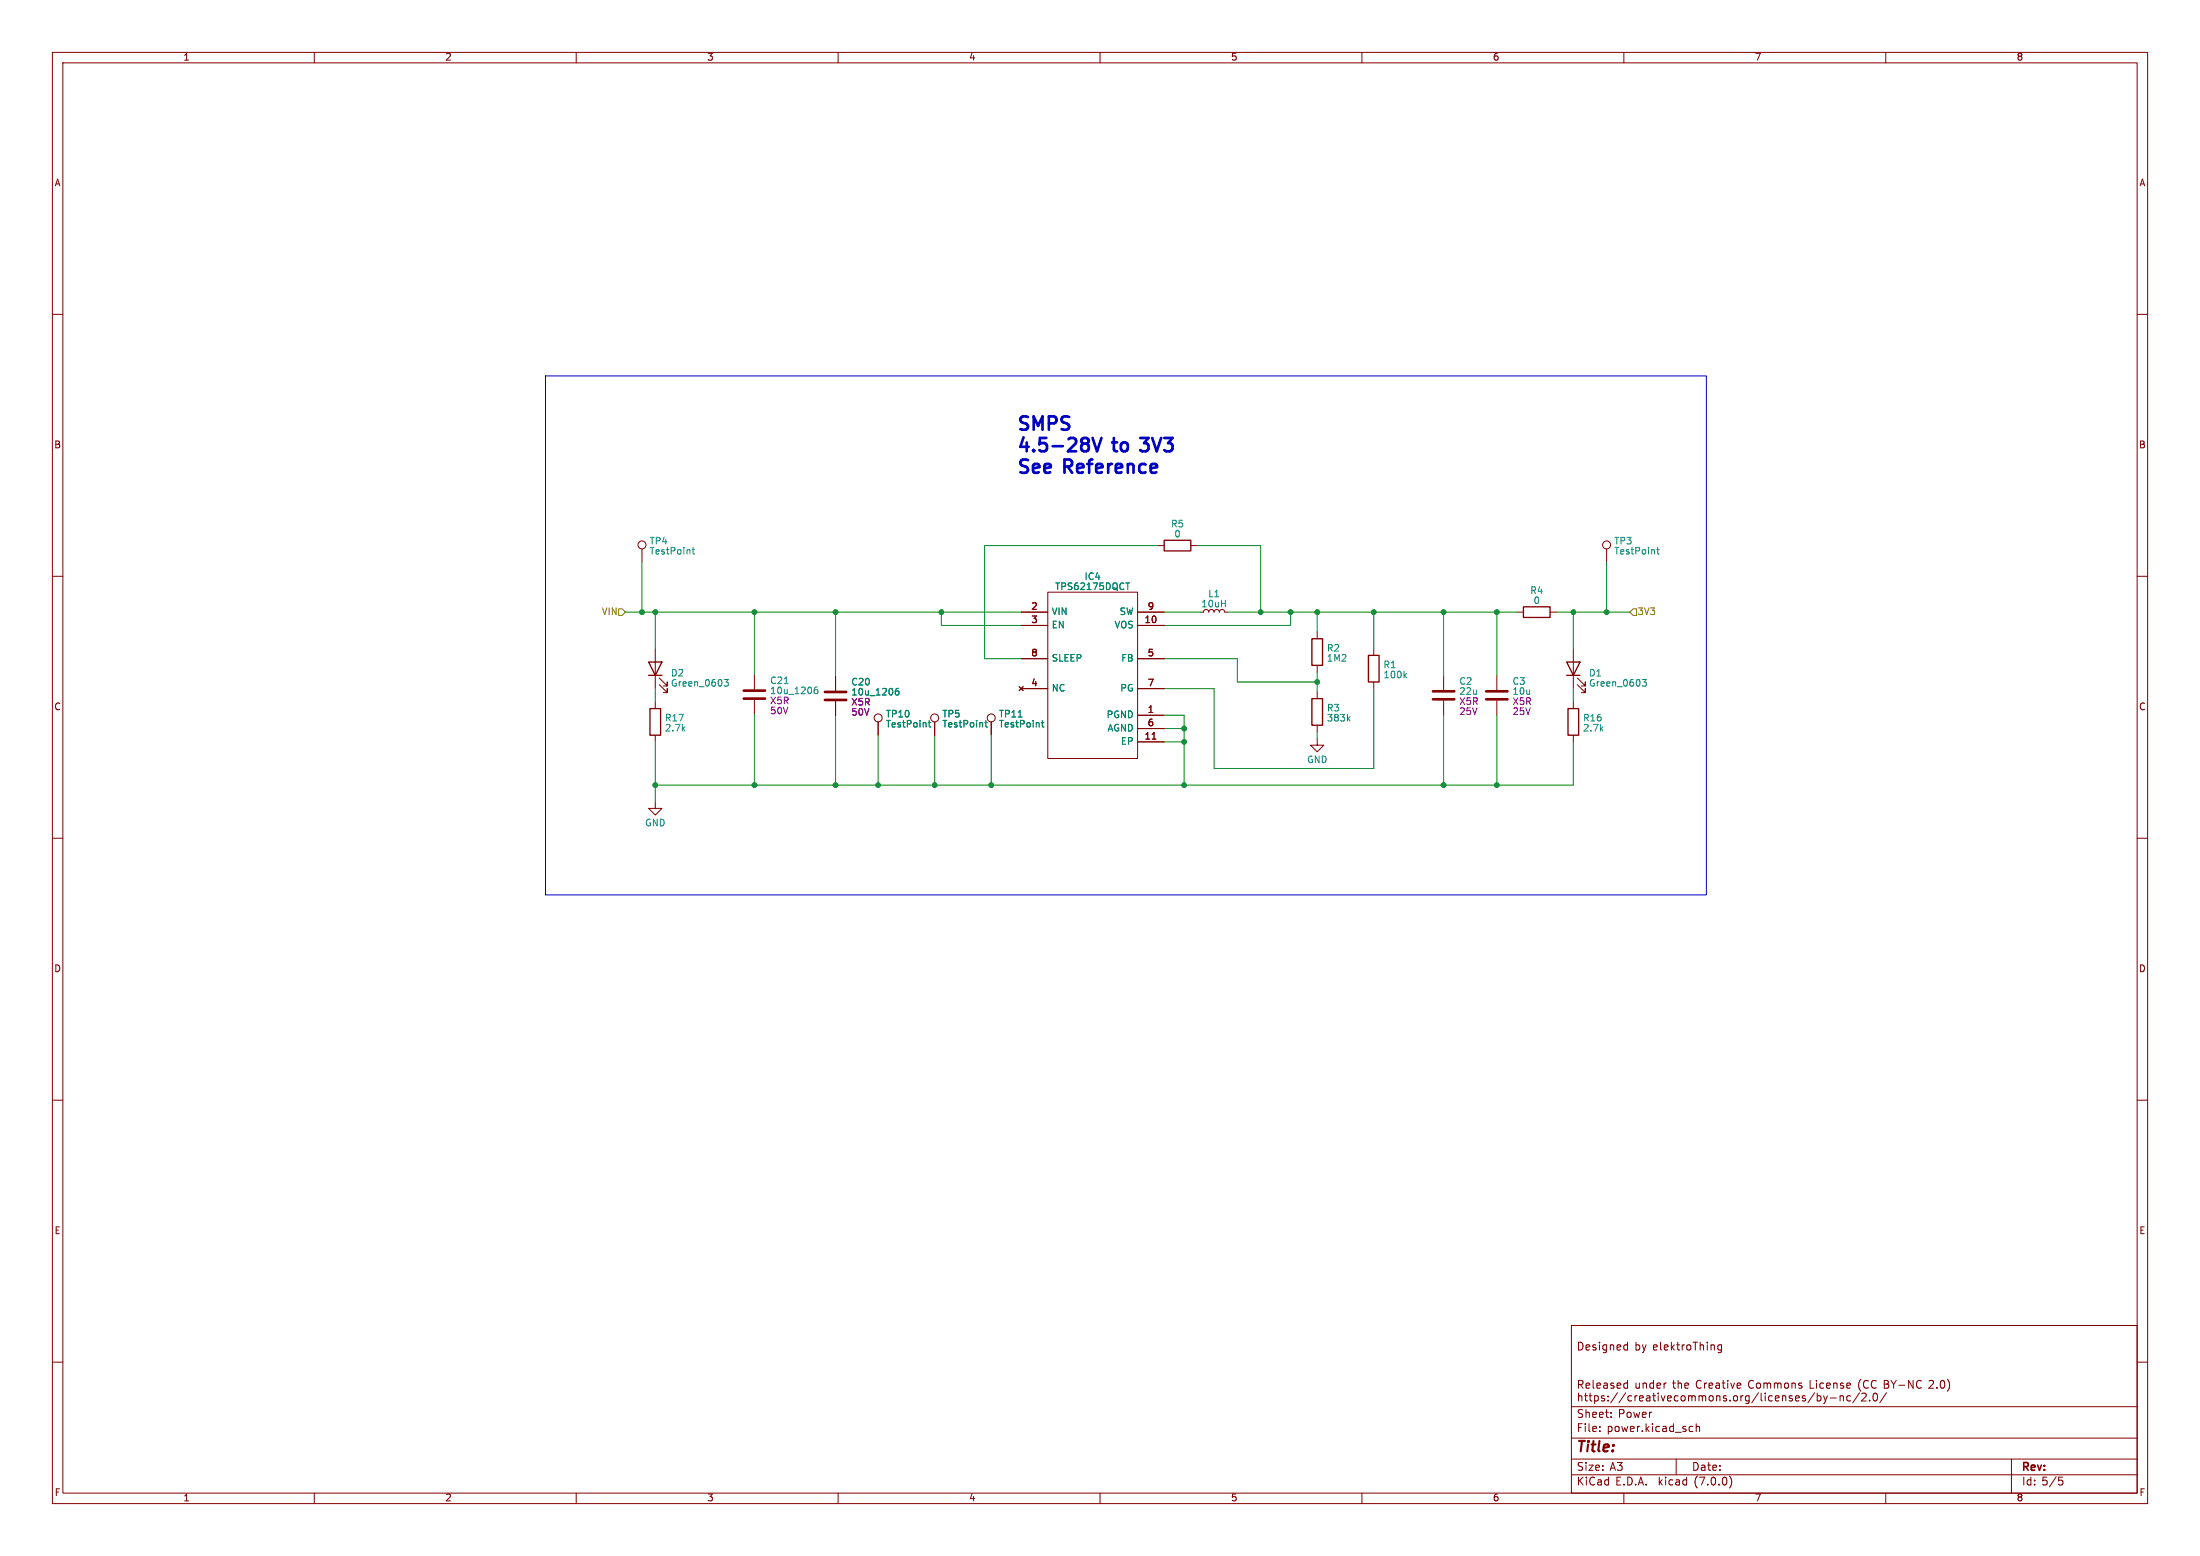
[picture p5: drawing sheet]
<svg xmlns="http://www.w3.org/2000/svg" width="420mm" height="297mm" viewBox="0 0 420 297" stroke-linecap="round" stroke-linejoin="round" font-family="sans-serif">
<g fill="none" stroke="#840000" stroke-width=".19">
<path d="M10 10h400v277h-400zM12 12h396v273h-396zM60 10v2M110 10v2M160 10v2M210 10v2M260 10v2M310 10v2M360 10v2M10 60h2M408 60h2M10 110h2"/>
<path d="M122.6 104.8v2.5M194.9 116.8h5.1M194.9 119.4h5.1M200 113h17.2v31.8h-17.2zM217.2 116.8h5M217.2 119.4h5M221 104.1h1.2M227.3 104.1h1.3M233.8 116.8h.5M289.6 116.8h1.2M295.9 116.8h1.3M306.7 104.8v2.5"/>
<path d="M408 110h2M125.1 123.8v7.6M125.1 134v1.3M125.9 130.7l1.5 1.5v-.8v.8h-.8M125.9 129.4l1.5 1.5v-.7v.7h-.8M144 128.8v2.8M144 133.6v2.8M159.5 129v2.8M159.5 133.9v2.8M167.6 137.8v2.5M178.4 137.8v2.5M189.2 137.8v2.5"/>
<path d="M194.6 131.1l.7 .7M194.9 131.4h5.1M194.9 125.7h5.1M195.3 131.1l-.7 .7M217.2 136.5h5M217.2 131.4h5M217.2 125.7h5M217.2 139.1h5M251.5 120.7v1.2M251.5 127v1.3M251.5 132.1v1.3M251.5 138.4v1.3"/>
<path d="M262.3 123.8v1.3M262.3 130.2v1.2M275.6 128.9v2.8M275.6 133.7v2.8M285.7 128.9v2.8M285.7 133.7v2.8M300.4 123.8v7.6M300.4 134v1.3M301.1 130.7l1.5 1.5v-.8v.8h-.7M301.1 129.4l1.5 1.5v-.7v.7h-.7M10 160h2M125.1 153v1.3h1.3l-1.3 1.3-1.3-1.3h1.3"/>
<path d="M125.1 140.3v1.3M217.2 141.6h5M220 141.1h.7M251.5 141v1.2h1.2l-1.2 1.3-1.3-1.3h1.3M300.4 140.3v1.3M408 160h2M10 210h2M408 210h2M10 260h2M300 253h108v32h-108zM301.3 256.2a.76 .76 0 0 1 .9 .7 .76 .76 0 0 1-.9 .8zM302.8 257.2l.7-.1-.1-.3-.4-.1-.2 .2v.7h.6"/>
<path d="M304.6 256.8l-.3-.1-.2 .2v.2l.5 .2v.3h-.5M305.3 256.2v.1M305.3 256.7v1M306.7 256.8l-.4-.1-.3 .3 .1 .6h.6M306.7 256.7v1.2l-.3 .3-.3-.1M307.4 256.8l.2-.1 .4 .1 .1 .9M307.4 256.7v1M308.7 257.2l.7-.1-.1-.3-.4-.1-.2 .2 .1 .7h.5M310.7 256.8l-.4-.1-.3 .3 .1 .6h.6M310.7 256.2v1.5M312.3 256.8l.4-.1 .3 .3-.1 .6h-.6M312.3 256.2v1.5"/>
<path d="M313.5 256.7l.4 1M313.9 257.7l-.4 .5M314.2 256.7l-.3 1M315.6 257.2l.8-.1-.1-.3-.4-.1-.3 .2 .1 .7h.6M317 256.2v1.3l.2 .2M317.7 257.2l.7-.1v-.3l-.5-.1-.2 .2 .1 .7h.6M319.1 256.2v1.5M319.2 257.1l.4 .6M319.6 256.7l-.5 .6M320.1 256.7h.5M320.3 256.2v1.3l.3 .2M321.1 256.7v1"/>
<path d="M321.6 256.7l-.3 .1-.2 .2M322.1 256.8l.4-.1 .3 .3v.4l-.3 .3-.4-.1-.1-.2zM323.2 256.2h.9M323.6 256.2v1.5M324.6 256.8l.2-.1 .3 .1 .1 .9M324.6 256.2v1.5M325.9 256.2v.1M325.9 256.7v1M326.6 256.8l.3-.1 .3 .1 .1 .9M326.6 256.7v1M328.6 256.8l-.4-.1-.3 .3 .2 .6h.5M328.6 256.7v1.2l-.2 .3-.4-.1"/>
<path d="M408 260h2M300 278.5h108M300 274.5h108M300 268.5h108M301.3 263.5v1.5M301.3 265.9v1.5M301.3 266.6l.3-.2 .3 .1 .1 .9M301.7 264.3l.5 .7M302.1 264.1l-.2 .2h-.6M302.5 266.4h.6M302.7 265.9v1.3l.4 .2M302.8 264.1v.8h.6"/>
<path d="M303.3 266.4h.6M303.4 264.1l.1 .2-.7 .2M303.6 265.9v1.3l.3 .2M304.1 263.5v1.3l.2 .2M304.4 266.5l.4-.1 .3 .3-.1 .6h-.6M304.4 266.4v1.5M304.9 264.1v.8h.6M305.4 273.1v.2M305.4 272.3v.2M305.5 264.1l.1 .2-.8 .2M306.3 266.5l-.4-.1-.2 .2 .1 .2 .5 .2v.3h-.6M306.8 264.1v.9"/>
<path d="M306.8 264.3l-.5 .1a.29 .29 0 0 0-.2 .3 .29 .29 0 0 0 .2 .3l.5-.1M307 267.3v.1M307 266.5v.1M307.6 270.4v.2M307.6 269.6v.2M307.6 264.1v.3l.5 .2v.2l-.2 .2-.4-.1M308.8 264.1v.8h.5M308.8 265.8l-1.3 2M309.3 264.1l.1 .2-.7 .2M310.1 264.1v.7l.2 .2 .4-.1M310.3 264l.4 .1M310.3 265.8l-1.2 2"/>
<path d="M310.7 263.5v1.5M311.5 266.5l-.4-.1-.3 .3 .1 .6h.6M312.1 266.4v1M312.3 264l.1 .9 .3 .1 .3-.2M312.6 266.4l-.3 .1-.2 .2M313 264v1M313 266.9l.7-.1-.1-.3-.4-.1-.2 .2 .1 .7h.5M313.7 264.1l.2-.1 .3 .1 .1 .9M313.7 264v1M314.3 266.5h.6l.1 .9M315 266.8h-.5a.29 .29 0 0 0-.2 .3 .29 .29 0 0 0 .2 .3l.5-.1M315.5 266.4h.6"/>
<path d="M315.7 263.5v1.5M315.7 264.1l-.5-.1-.2 .3 .1 .6h.6M315.7 265.9v1.3l.4 .2M316.3 264.5l.7-.2v-.2l-.5-.1-.2 .2 .1 .7h.6M316.6 265.9v.2M316.6 266.4v1M317.1 266.4l.4 1 .3-1M317.7 264v1M318.1 264l-.3 .1-.1 .2M318.3 266.9l.8-.1-.1-.3-.4-.1-.3 .2 .1 .7h.6M319.3 264h.6M319.5 263.5v1.3l.4 .2"/>
<path d="M320 278.5v3M320.3 266.5l-.4-.1-.3 .3 .2 .6h.5M320.4 264.1l.2-.1 .3 .1 .1 .9M320.4 263.5v1.5M321.1 266.5l.3-.1 .3 .3v.4l-.3 .3-.3-.1-.2-.2zM321.6 264.5l.8-.2-.1-.2-.4-.1-.3 .2 .1 .7h.6M322.3 266.4v1M322.3 266.6l.5-.2 .2 .2M322.7 272.3h.5M323 266.6l.2-.2 .4 .1v.9M323 266.6v.8M323.2 273.2l-.5 .1"/>
<path d="M323.8 272.4l.2-.1h.4l.1 1M323.8 271.8v1.5M324.3 266.6l.5-.2 .2 .2M324.3 266.4v1M324.8 263.6a.6 .6 0 0 0-.8 0 .6 .6 0 0 0-.2 .7 .56 .56 0 0 0 .3 .6 .56 .56 0 0 0 .7-.1M325 266.6l.2-.2 .4 .1v.9M325 266.6v.8M325.4 264v1M325.8 264l-.3 .1-.1 .2M326.3 264.5l.7-.2-.1-.2-.4-.1-.2 .2v.7h.6M326.4 266.5l.4-.1 .3 .3v.4l-.3 .3-.4-.1-.1-.2zM327.6 264.1h.6l.1 .9"/>
<path d="M327.7 266.6l.2-.2 .4 .1v.9M327.7 266.4v1M328.3 264.3l-.5 .1a.29 .29 0 0 0-.3 .3 .29 .29 0 0 0 .3 .3l.5-.1M328.8 264h.5M329 263.5v1.3l.3 .2M329.6 266.5l-.4-.1-.2 .2 .1 .2 .5 .2v.3h-.6M329.8 263.5v.1M329.8 264v1M330.3 267.3v.1M330.4 264l.4 1 .3-1M331 266.6l.2-.2 .4 .2 .1 .5-.1 .2-.4 .1-.2-.1zM331.6 264.5l.7-.2v-.2l-.5-.1-.2 .2 .1 .7h.6"/>
<path d="M332.3 266.4v1M332.8 266.4l-.3 .1-.2 .2M333.9 266.5l-.4-.1-.3 .3 .1 .6h.6M333.9 266.4v1.2l-.3 .3-.3-.1M334.7 263.6a.6 .6 0 0 0-.7 0 .6 .6 0 0 0-.2 .7 .56 .56 0 0 0 .3 .6 .56 .56 0 0 0 .6-.1M335.4 264.1l.4-.1 .3 .3v.4l-.3 .3-.4-.1-.1-.2zM335.7 265.8l-1.3 2M336.2 265.9v1.3l.2 .2M336.7 264.1l.5-.1 .2 .2M336.7 264v1M337 265.9v.2M337 266.4v1"/>
<path d="M337.4 264.2l.2-.2 .3 .1 .1 .9M337.4 264.2v.8M338.3 266.5l-.4-.1-.3 .3 .2 .6h.5M338.7 264.1l.5-.1 .2 .2M338.7 264v1M338.9 266.9l.7-.1v-.3l-.5-.1-.2 .2 .1 .7h.6M339.4 264.2l.2-.2 .3 .1 .1 .9M339.4 264.2v.8M340.3 266.6l.2-.2 .3 .1 .1 .9M340.3 266.4v1M340.8 264.1l.4-.1 .2 .3v.4l-.2 .3-.4-.1-.1-.2zM342.1 264.1l.2-.1 .4 .1v.9"/>
<path d="M342.1 264v1M342.1 266.5l-.3-.1-.2 .2v.2l.5 .2v.3h-.5M342.8 266.9l.7-.1-.1-.3-.4-.1-.2 .2v.7h.6M343.9 264.1l-.3-.1-.2 .2v.2l.5 .2v.3h-.5M344.6 266.5l-.3-.1-.2 .2v.2l.5 .2v.3h-.5M345.6 263.5v1.5h.7M346.4 265.8l-1.3 2M346.8 263.5v.1M346.8 264v1M346.9 266.5l.4-.1 .3 .3-.1 .6h-.6M346.9 265.9v1.5M348.1 264.1l-.4-.1-.3 .3 .2 .6h.5"/>
<path d="M348.1 266.4l.4 1M348.5 267.4l-.4 .5M348.7 264.5l.7-.2-.1-.2-.4-.1-.2 .2 .1 .7h.5M348.8 266.4l-.3 1M349.4 266.8h1.2M350.1 264.1l.2-.1 .3 .1 .1 .9M350.1 264v1M351.3 266.6l.2-.2 .3 .1 .1 .9M351.3 266.4v1M351.9 264.1l-.3-.1-.3 .2 .1 .2 .5 .2v.3h-.6M352.6 264.5l.7-.2-.1-.2-.4-.1-.2 .2v.7h.6M353.3 266.5l-.5-.1-.2 .3 .1 .6h.6"/>
<path d="M355 265.8l-1.3 2M355.2 263.3a1.73 1.73 0 0 0 0 2.3M355.4 266.1l.6-.2 .2 .2 .1 .2-1 1.1h1M356.7 263.6a.6 .6 0 0 0-.8 0 .6 .6 0 0 0-.2 .7 .56 .56 0 0 0 .3 .6 .56 .56 0 0 0 .7-.1M356.9 267.3v.1M357.8 266l.1-.1a.8 .8 0 0 1 .5 .8 .8 .8 0 0 1-.5 .7 1 1 0 0 1-.1-1.4zM358.2 263.6a.6 .6 0 0 0-.8 0 .6 .6 0 0 0-.2 .7 .56 .56 0 0 0 .3 .6 .56 .56 0 0 0 .7-.1M359.7 263.5h.5l.2 .1 .1 .3-.3 .3a.4 .4 0 0 1 .4 .4 .4 .4 0 0 1-.3 .4h-.6zM359.7 264.2h.5M360.1 265.8l-1.3 2M361 263.5l.5 .8M361.5 264.3v.7"/>
<path d="M362 263.5l-.5 .8M362.5 264.4h1.1M365.2 263.5v1.5l-.8-1.5v1.5M366.8 263.6a.6 .6 0 0 0-.8 0 .6 .6 0 0 0-.1 .7 .56 .56 0 0 0 .2 .6 .56 .56 0 0 0 .7-.1M368.3 263.6l.5-.1 .2 .1 .1 .3-.9 1.1h.9M369.8 264.8v.2M370.6 263.6l.2-.1a.8 .8 0 0 1 .5 .7 .8 .8 0 0 1-.5 .8 1 1 0 0 1-.2-1.4zM371.8 263.3a1.72 1.72 0 0 1 0 2.3M384 278.5v6.5M60 285v2M110 285v2M160 285v2"/>
<path d="M210 285v2M260 285v2M300 281.5h108M310 285v2M330.2 281.7a1.72 1.72 0 0 1 0 2.3M360 285v2M393 282h.7M393.2 282.5h.3l.3 .3-.1 .6-.5 .1"/>
<circle cx="122.6" cy="104" r=".76"/>
<circle cx="306.7" cy="104" r=".76"/>
<circle cx="167.6" cy="137" r=".76"/>
<circle cx="178.4" cy="137" r=".76"/>
<circle cx="189.2" cy="137" r=".76"/>
</g>
<path d="M142 133.4h4M142 131.8h4M157.5 133.6h4M157.5 132.1h4M273.6 133.5h4M273.6 132h4M283.7 133.5h4.1M283.7 132h4.1" fill="none" stroke="#840000" stroke-width=".51"/>
<g fill="none" stroke="#008484" stroke-width=".19">
<path d="M132.1 104.9h.5M132.3 104.5v1.1l.3 .2M214.9 111.3h.7M316.3 104.9h.5M316.5 104.5v1.1l.3 .2M138.2 129.7h.8l-.4 .5 .4 .1v.5l-.2 .2-.5-.1M156 131.1l-.3 .1a.86 .86 0 0 0 0 1.2l.4-.1v-.4l-.2-.3h-.2l-.3 .3M171.5 131.4l-.3 .1a.86 .86 0 0 0 0 1.2l.4-.2v-.4l-.2-.2h-.2l-.3 .2M177.2 137.9h.5M177.4 137.5v1.1l.3 .2M188 137.9h.5M188.2 137.5v1.1l.3 .2"/>
<path d="M198.8 137.9h.5M199 137.5v1.1l.3 .2M257.4 137.2l.3 .4M257.7 136.8l-.5 .5M268.2 128.9l.3 .5M268.5 128.5l-.5 .5M313.5 129.7h.8l-.4 .5 .3 .1v.5l-.1 .2-.5-.1"/>
</g>
<path d="M222.2 103.1h5.1v2.1h-5.1zM290.8 115.8h5.1v2.1h-5.1zM123.8 126.4h2.6l-1.3 2.5zM123.8 128.9h2.6M124.1 135.3h2v5h-2zM250.4 121.9h2.1v5.1h-2.1zM250.4 133.4h2.1v5h-2.1zM261.2 125.1h2.1v5.1h-2.1zM299.1 126.4h2.5l-1.2 2.5zM299.1 128.9h2.5M299.3 135.3h2.1v5h-2.1z" fill="none" stroke="#840000" stroke-width=".25"/>
<path d="M118.1 116.2h.6l.7 .6-.7 .7h-.6zM311.8 116.2h.6v1.3h-.6l-.7-.7z" fill="none" stroke="#848400" stroke-width=".19"/>
<path d="M208.6 83.6l.8 2.5 .9-2.5M217.7 83.6h1.5M217.7 85.9l.1 .1" fill="none" stroke="#0000c2" stroke-width=".51"/>
<path d="M104.1 71.8h221.7v99h-221.7z" fill="none" stroke="#0000c2" stroke-width=".19"/>
<g fill="none" stroke="#008400" stroke-width=".19">
<path d="M119.4 116.8h75.5M122.6 107.3v9.5M125.1 116.8v7M144 116.8v12M159.5 116.8v12.2M179.7 116.8v2.6h15.2M221 104.1h-33v21.6h6.9M222.2 116.8h7M228.6 104.1h12.1v12.7M234.3 116.8h55.3M246.4 116.8v2.6h-24.2M251.5 116.8v3.9"/>
<path d="M262.3 116.8v7M275.6 116.8v12.1M285.7 116.8v12.1M297.2 116.8h13.9M300.4 116.8v7M306.7 107.3v9.5M125.1 131.4v2.6M144 136.4v13.5M159.5 136.7v13.2M222.2 136.5h3.9v13.4M222.2 131.4h9.6v15.3h30.5v-15.3M222.2 125.7h14v4.5h15.3"/>
<path d="M222.2 139.1h3.9M251.5 128.3v3.8M251.5 139.7v1.3M275.6 136.5v13.4M285.7 136.5v13.4M300.4 131.4v2.6M125.1 141.6v11.4M167.6 140.3v9.6M178.4 140.3v9.6M189.2 140.3v9.6M222.2 141.6h3.9M300.4 141.6v8.3h-175.3"/>
</g>
<g fill="#008400" stroke="#008400" stroke-width=".19">
<circle cx="251.5" cy="130.2" r=".46"/>
<circle cx="226.1" cy="141.6" r=".46"/>
<circle cx="226.1" cy="139.1" r=".46"/>
<circle cx="246.4" cy="116.8" r=".46"/>
<circle cx="240.7" cy="116.8" r=".46"/>
<circle cx="159.5" cy="116.8" r=".46"/>
<circle cx="144" cy="116.8" r=".46"/>
<circle cx="125.1" cy="149.9" r=".46"/>
<circle cx="144" cy="149.9" r=".46"/>
<circle cx="125.1" cy="116.8" r=".46"/>
<circle cx="122.6" cy="116.8" r=".46"/>
<circle cx="167.6" cy="149.9" r=".46"/>
<circle cx="159.5" cy="149.9" r=".46"/>
<circle cx="275.6" cy="116.8" r=".46"/>
<circle cx="285.7" cy="116.8" r=".46"/>
<circle cx="262.3" cy="116.8" r=".46"/>
<circle cx="251.5" cy="116.8" r=".46"/>
<circle cx="275.6" cy="149.9" r=".46"/>
<circle cx="285.7" cy="149.9" r=".46"/>
<circle cx="300.4" cy="116.8" r=".46"/>
<circle cx="306.7" cy="116.8" r=".46"/>
<circle cx="178.4" cy="149.9" r=".46"/>
<circle cx="189.2" cy="149.9" r=".46"/>
<circle cx="179.7" cy="116.8" r=".46"/>
<circle cx="226.1" cy="149.9" r=".46"/>
</g>
<g font-size="3.5" fill="#0000c2">
<text x="194.3" y="82.6">SMPS</text>
<text x="194.3" y="86.7">4.5-28V</text>
<text x="212.8" y="86.7">to</text>
<text x="218.8" y="86.7">3V3</text>
<text x="194.3" y="90.8">See</text>
<text x="203.4" y="90.8">Reference</text>
</g>
<text font-size="2.8" fill="#840000" x="301" y="277.8">Title:</text>
<g font-size="2.1" fill="#840000">
<text x="301" y="262.9">Designed</text>
<text x="301" y="273.6">File:</text>
<text x="301" y="270.9">Sheet:</text>
<text x="306.8" y="273.6">power.kicad_sch</text>
<text x="308.9" y="270.9">Power</text>
<text x="301" y="281">Size:</text>
<text x="307.3" y="281">A3</text>
<text x="323" y="281">Date:</text>
<text x="386" y="281.2">Rev:</text>
<text x="301" y="283.8">KiCad</text>
<text x="308.4" y="283.8">E.D.A.</text>
<text x="316.6" y="283.8">kicad</text>
<text x="323.6" y="283.8">(7.0.0)</text>
<text x="386" y="283.8">Id: 5/5</text>
</g>
<g font-size="1.8" fill="#840000">
<text x="35" y="11.8">1</text>
<text x="85" y="11.8">2</text>
<text x="135" y="11.8">3</text>
<text x="185" y="11.8">4</text>
<text x="235" y="11.8">5</text>
<text x="285" y="11.8">6</text>
<text x="335" y="11.8">7</text>
<text x="385" y="11.8">8</text>
<text x="10.4" y="35.8">A</text>
<text x="408.4" y="35.8">A</text>
<text x="10.3" y="85.8">B</text>
<text x="408.3" y="85.8">B</text>
<text x="196.8" y="116.6">2</text>
<text x="196.8" y="119.1">3</text>
<text x="218.4" y="119.1">10</text>
<text x="219" y="116.6">9</text>
<text x="196.8" y="125.5">8</text>
<text x="219" y="125.5">5</text>
<text x="196.8" y="131.2">4</text>
<text x="219" y="131.2">7</text>
<text x="10.3" y="135.8">C</text>
<text x="219" y="136.3">1</text>
<text x="408.3" y="135.8">C</text>
<text x="218.4" y="141.4">11</text>
<text x="219" y="138.8">6</text>
<text x="10.3" y="185.8">D</text>
<text x="408.3" y="185.8">D</text>
<text x="10.4" y="235.8">E</text>
<text x="408.3" y="235.8">E</text>
<text x="10.4" y="285.8">F</text>
<text x="35" y="286.8">1</text>
<text x="85" y="286.8">2</text>
<text x="135" y="286.8">3</text>
<text x="185" y="286.8">4</text>
<text x="235" y="286.8">5</text>
<text x="285" y="286.8">6</text>
<text x="335" y="286.8">7</text>
<text x="385" y="286.8">8</text>
<text x="408.4" y="285.8">F</text>
</g>
<g font-size="1.8" fill="#008484">
<text x="223.5" y="100.9">R5</text>
<text x="124" y="104.2">TP4</text>
<text x="124" y="106.1">TestPoint</text>
<text x="224.1" y="102.9">0</text>
<text x="308.1" y="104.2">TP3</text>
<text x="308.1" y="106.1">TestPoint</text>
<text x="201.4" y="112.9">TPS62175DQCT</text>
<text x="207" y="111">IC4</text>
<text x="292.1" y="113.6">R4</text>
<text x="200.8" y="117.7">VIN</text>
<text x="213.6" y="117.7">SW</text>
<text x="229.3" y="116.2">10uH</text>
<text x="230.6" y="114.3">L1</text>
<text x="292.7" y="115.6">0</text>
<text x="200.8" y="120.2">EN</text>
<text x="212.7" y="120.2">VOS</text>
<text x="253.2" y="124.6">R2</text>
<text x="128" y="129.4">D2</text>
<text x="128" y="131.3">Green_0603</text>
<text x="146.9" y="130.8">C21</text>
<text x="162.4" y="131.1">C20</text>
<text x="200.8" y="126.6">SLEEP</text>
<text x="213.9" y="126.6">FB</text>
<text x="253.2" y="126.6">1M2</text>
<text x="264" y="127.8">R1</text>
<text x="264" y="129.7">100k</text>
<text x="278.5" y="131">C2</text>
<text x="288.7" y="131">C3</text>
<text x="303.3" y="129.4">D1</text>
<text x="303.3" y="131.3">Green_0603</text>
<text x="126.9" y="138">R17</text>
<text x="146.9" y="132.8">10u_1206</text>
<text x="162.4" y="133">10u_1206</text>
<text x="169" y="137.2">TP10</text>
<text x="179.8" y="137.2">TP5</text>
<text x="190.6" y="137.2">TP11</text>
<text x="200.8" y="132.3">NC</text>
<text x="211.1" y="137.4">PGND</text>
<text x="213.7" y="132.3">PG</text>
<text x="253.2" y="136.1">R3</text>
<text x="253.2" y="138">383k</text>
<text x="302.1" y="138">R16</text>
<text x="126.9" y="139.9">2.7k</text>
<text x="169" y="139.1">TestPoint</text>
<text x="179.8" y="139.1">TestPoint</text>
<text x="190.6" y="139.1">TestPoint</text>
<text x="211.3" y="139.9">AGND</text>
<text x="213.9" y="142.4">EP</text>
<text x="302.1" y="139.9">2.7k</text>
<text x="249.5" y="145.9">GND</text>
<text x="123.1" y="158">GND</text>
</g>
<g font-size="1.8" fill="#848400">
<text x="114.8" y="117.7">VIN</text>
<text x="312.6" y="117.7">3V3</text>
</g>
<g font-size="1.8" fill="#840084">
<text x="146.9" y="134.7">X5R</text>
<text x="146.9" y="136.6">50V</text>
<text x="162.4" y="134.9">X5R</text>
<text x="162.4" y="136.9">50V</text>
<text x="278.5" y="132.9">22u</text>
<text x="278.5" y="134.8">X5R</text>
<text x="278.5" y="136.7">25V</text>
<text x="288.7" y="132.9">10u</text>
<text x="288.7" y="134.8">X5R</text>
<text x="288.7" y="136.7">25V</text>
</g>
</svg>
